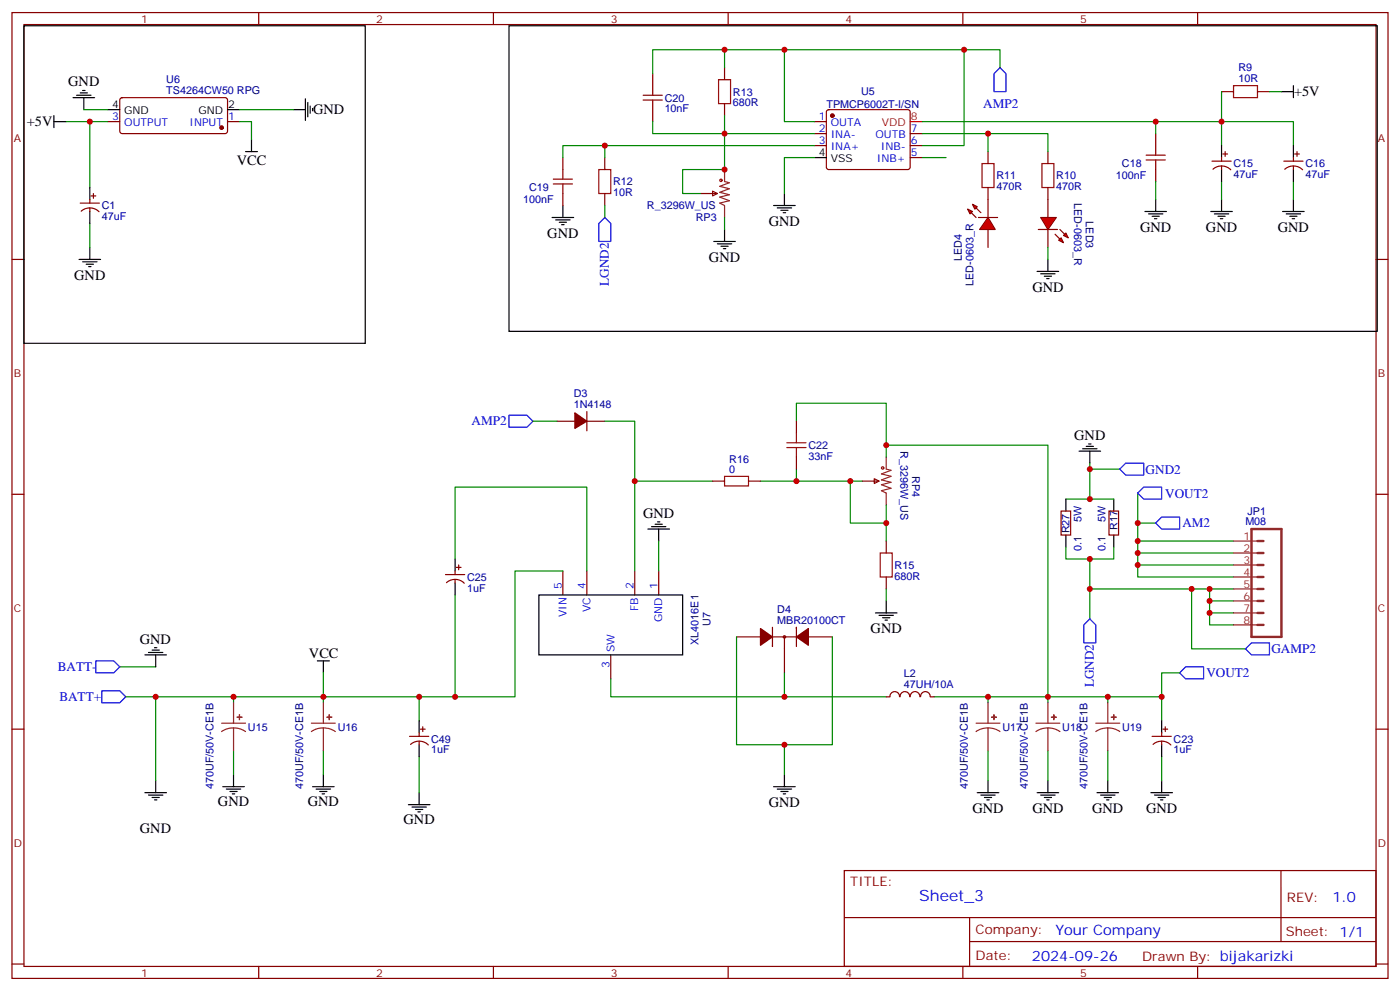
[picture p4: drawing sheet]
<svg xmlns="http://www.w3.org/2000/svg" width="412mm" height="292mm" viewBox="0 0 412 292" stroke-linecap="round" stroke-linejoin="round" font-family="sans-serif">
<g fill="none" stroke="#870000" stroke-width=".35">
<path d="M3.5 3.7h405.4v284.3h-405.4zM7.1 7.2h398.2v277.3h-398.2zM76.2 3.7v3.5M145.3 3.7v3.5M213.4 19.9v3.6M214.5 3.7v3.5M283.6 3.7v3.5M352.8 3.7v3.5M31.7 35.8h3.6M35.5 29l.5-.2h30.6l.4 .7v9.4l-.7 .4h-30.6l-.4-.7v-9.1zM67 35.8h3.6M192.3 21.7v3.5"/>
<path d="M192.3 32.3v3.5M213.4 30.5v3.5M239.9 35.8h3.5M239.9 39.3h3.5M243.7 32.5l.4-.2h23.3l.5 .2 .2 .5-.1 16.5-.6 .4h-23.6l-.4-.7v-16.2zM268.1 39.3h3.5M165.8 46.4v3.5M165.8 57v3.5M178.2 46.4v3.5M178.2 57v3.5M206.4 57h4.9M209.9 56.3l1.4 .7-1.4 .7z"/>
<path d="M239.9 42.9h3.5M268.1 42.9h3.5M268.1 46.4h3.5M291 44.6v3.6M291 55.2v3.5M308.7 44.6v3.6M308.7 55.2v3.5M3.5 76.4h3.6M405.3 76.4h3.6M164 124h5.3M172.9 121.2v5.6M172.9 124h5.3"/>
<path d="M234.6 124v3.5M234.6 134.6v3.5M3.5 145.5h3.6M254 141.6h4.9M257.5 140.9l1.4 .7-1.4 .7zM261.1 159.3v3.5M405.3 145.5h3.6M165.8 168.1v7.1M172.9 168.1v7.1M187 168.1v7.1M194 168.1v7.1M261.1 169.9v3.5"/>
<path d="M179.9 192.8v7M217 187.5h7M227.5 184.7v5.6v-.3M227.5 187.5h7.1M231.1 187.5v10.6M234.6 185v-.3v5.6M238.1 187.5h7.1M3.5 214.7h3.6M405.3 214.7h3.6M248.7 256.3h156.6v28.2h-156.6zM377.3 256.3v20.9M248.7 270.1h156.5"/>
<path d="M285.6 277.2h119.6M285.6 270.1v14.2M3.5 283.8h3.6M76.2 284.5v3.5M145.3 284.5v3.5M214.5 284.5v3.5M283.6 284.5v3.5M352.8 284.5v3.5M405.3 283.8h3.6"/>
<circle cx="231.1" cy="187.5" r=".35"/>
</g>
<g fill="none" stroke="#008700" stroke-width=".35">
<path d="M213.4 14.6v5.3M231.1 14.6h63.5v5.3M284 14.6v28.3h-12.4M19.4 35.8h7.1M24.7 32.3h7M31.7 35.8h-5.2v19.4M70.6 35.8h3.5v5.3M70.6 32.3h15.8M192.3 35.8v3.5h47.6M192.3 21.7v-7.1h38.8v21.2h8.8M213.4 34v15.9h-12.3v7.1h5.3M178.2 42.9h-12.4v3.5"/>
<path d="M239.9 42.9h-61.7v3.5M239.9 46.4h-8.8v10.6M26.5 65.8v7M178.2 60.5v3.5M213.4 64v3.6M157 124h7M178.2 124h8.8v44.1M234.6 138.1v3.5h-10.6M234.6 124v-5.3h26.5v15.9M261.1 131.1h47.6v75.8M321 136.3v10.6h-7M321 138.1h8.8"/>
<path d="M187 141.6h22.9M194 159.3v8.8M234.6 141.6h19.4M250.5 141.6v12.4h10.6v-5.3M261.1 154v5.3M335.1 145.2v24.7h28.3M335.1 154h5.3M335.1 159.3h28.3M134.1 164.6v-21.2h38.8v24.7M134.1 175.2v29.9M165.8 168.1h-14.1v37h-28.2M261.1 173.4v3.5"/>
<path d="M335.1 162.8h28.3M335.1 166.3h28.3M351 173.4v17.6h15.9M356.3 173.4h-35.3v8.8M356.3 176.9h7.1M363.4 173.4h-7.1v10.6h7.1M35.3 196.3h10.6M95.2 198.1v7h28.3v7.1M179.9 199.8v5.3h81.2M217 187.5v31.8h14.1M231.1 198.1v7M245.2 187.5v31.8h-14.1v8.8"/>
<path d="M347.5 198.1h-5.3v7M356.3 180.4h7.1M37 205.1h8.9v24.7M45.9 205.1h22.9v1.8M68.8 205.1h26.4v1.8M275.2 205.1h51.1v1.8M291 205.1v1.8M326.3 205.1h15.9v7.1M68.8 221v7.1M95.2 221v7.1M123.5 222.8v10.6M291 221v8.8"/>
<path d="M308.7 221v8.8M326.3 221v8.8M342.2 222.8v7"/>
</g>
<g fill="none" stroke="#000" stroke-width=".35">
<path d="M7.1 7.6h100.5v93.5h-100.5zM15.9 35.8h3.5M15.9 34v3.6M21.5 28.8h6.4M22.6 28h4.2M23.6 27.3h2.2M24.3 26.6h.7M24.7 28.8v3.5M31.7 32.3h3.6M67 32.3h3.6M86.4 32.3h3.6M90 29.1v6.4"/>
<path d="M90.7 30.2v4.2M91.4 31.2v2.1M92.1 31.9v.7M72.3 44.6h3.5M74.1 41.1v3.5M231.1 57v3.5M239.9 46.4h3.5M23.3 76.4h6.3M24.3 77.1h4.3M25.4 77.8h2.1M26.1 78.5h.7M26.5 72.8v3.6"/>
<path d="M162.6 64h6.4M163.7 64.7h4.2M164.7 65.4h2.2M165.5 66.1h.7M165.8 60.5v3.5M210.3 71.1h6.3M211.3 71.8h4.2M212.4 72.5h2.1M213.1 73.2h.7M213.4 67.6v3.5M227.9 60.5h6.3M229 61.2h4.2"/>
<path d="M230 61.9h2.1M230.7 62.6h.7M317.9 132.8h6.3M318.9 132.1h4.2M320 131.4h2.1M320.7 130.7h.7M321 132.8v3.5M190.9 155.8h6.3M191.9 155h4.2M193 154.3h2.1M193.7 153.6h.7M194 155.8v3.5"/>
<path d="M158.7 175.2h42.4v17.6h-42.4zM261.1 176.9v3.5M42.7 192.8h6.3M43.7 192.1h4.3M44.8 191.4h2.1M45.5 190.7h.7M45.9 192.8v3.5M93.5 194.6h3.5M95.2 194.6v3.5M257.9 180.4h6.3M258.9 181.2h4.3M260 181.9h2.1"/>
<path d="M260.7 182.6h.7M42.7 233.4h6.3M43.7 234.1h4.3M44.8 234.8h2.1M45.5 235.5h.7M45.9 229.8v3.6M65.6 231.6h6.4M66.7 232.3h4.2M67.7 233h2.1M68.4 233.7h.7M68.8 228.1v3.5M92.1 231.6h6.3"/>
<path d="M93.1 232.3h4.3M94.2 233h2.1M94.9 233.7h.7M95.2 228.1v3.5M120.3 236.9h6.3M121.4 237.6h4.2M122.4 238.3h2.1M123.1 239h.7M123.5 233.4v3.5M227.9 231.6h6.3M229 232.3h4.2M230 233h2.1"/>
<path d="M230.7 233.7h.7M231.1 228.1v3.5M287.9 233.4h6.3M288.9 234.1h4.3M290 234.8h2.1M290.7 235.5h.7M291 229.8v3.6M305.5 233.4h6.4M306.6 234.1h4.2M307.6 234.8h2.1M308.3 235.5h.7M308.7 229.8v3.6"/>
<path d="M323.1 233.4h6.4M324.2 234.1h4.2M325.3 234.8h2.1M326 235.5h.7M326.3 229.8v3.6M339 233.4h6.4M340.1 234.1h4.2M341.1 234.8h2.2M341.8 235.5h.7M342.2 229.8v3.6"/>
</g>
<path d="M294.6 19.9l1.7 1.8v5.3h-3.5v-5.3zM178.2 64l1.7 1.8v5.3h-3.5v-5.3zM149.9 122.2h5.3l1.8 1.8-1.8 1.8h-5.3zM329.8 138.1l1.8-1.8h5.3v3.6h-5.3zM335.1 145.2l1.8-1.8h5.3v3.5h-5.3zM340.4 154l1.8-1.8h5.3v3.6h-5.3zM28.2 194.6h5.3l1.8 1.7-1.8 1.8h-5.3zM321 182.2l1.8 1.8v5.3h-3.5v-5.3zM349.2 196.3h5.3v3.5h-5.3l-1.7-1.7zM366.9 191l1.8-1.7h5.2v3.5h-5.2zM30 203.4h5.3l1.7 1.7-1.7 1.8h-5.3z" fill="none" stroke="#00f" stroke-width=".35"/>
<path d="M368.7 155.8h8.8v31.7h-8.8zM370.4 159.3h1.8M370.4 166.3h1.8M370.4 162.8h1.8M370.4 173.4h1.8M370.4 169.9h1.8M370.4 176.9h1.8M370.4 180.4h1.8M370.4 184h1.8" fill="none" stroke="#8c2424" stroke-width=".71"/>
<path d="M213.4 49.9v3.5l1.4 .4-2.8 1.1 2.8 .7-2.8 1 2.8 .7-2.8 .7 2.8 1.1-2.8 .7 1.4 .7v3.5M261.1 134.6v3.5l1.4 .4-2.9 1 2.9 .7-2.9 1.1 2.9 .7-2.9 .7 2.9 1.1-2.9 .7 1.5 .7v3.5M363.4 159.3h7M363.4 162.8h7M363.4 166.3h7M363.4 169.9h7M363.4 173.4h7M363.4 176.9h7M363.4 180.4h7M363.4 184h7" fill="none" stroke="#8c2424" stroke-width=".35"/>
<g fill="#870000" stroke="#870000" stroke-width=".35">
<path d="M234.6 187.5l3.5-2.5v5z"/>
<path d="M224 185l3.5 2.5-3.5 2.5z"/>
<path d="M169.3 121.5l3.6 2.5-3.6 2.1z"/>
<circle cx="65.3" cy="37.6" r=".53"/>
<circle cx="245.2" cy="34" r=".53"/>
</g>
<g fill="none" stroke="#a10000" stroke-width=".35">
<path d="M189.4 28h5.7M189.4 29.5h5.7M192.3 25.2v2.8M192.3 29.5v2.8M211.7 23.5h3.5v7h-3.5zM163 52.7h5.6M163 54.2h5.6M165.8 49.9v2.8M165.8 54.2v2.8M176.4 49.9h3.5v7.1h-3.5zM289.3 48.2h3.5v7h-3.5zM306.9 48.2h3.5v7h-3.5z"/>
<path d="M231.8 130.4h5.6M231.8 131.8h5.6M234.6 127.5v2.9M234.6 131.8v2.8M259.3 162.8h3.5v7.1h-3.5z"/>
<circle cx="212.4" cy="53.1" r=".35"/>
<circle cx="260" cy="137.8" r=".35"/>
</g>
<path d="M268.1 35.8h3.5" fill="none" stroke="#f00" stroke-width=".35"/>
<g fill="#f00" stroke="#870000" stroke-width=".35">
<path d="M291 64l2.2 3.6h-4.6z"/>
<path d="M288.2 64h5.7z"/>
</g>
<g fill="#870000" stroke="#870000" stroke-width=".35">
<path d="M286.1 62.6l1.4 1.4z"/>
<path d="M287.5 61.2l1.4 1.4z"/>
</g>
<g fill="#f00" stroke="#870000" stroke-width=".35">
<path d="M285 61.6l1.5 .7-.7 .7z"/>
<path d="M286.5 60.1l1.4 .8-.7 .7z"/>
</g>
<path d="M291 58.7v5.3M291 67.6v5.2" fill="none" stroke="#870000" stroke-width=".35"/>
<path d="M271.6 39.3h37.1v5.3M291 39.3v5.3" fill="none" stroke="#008700" stroke-width=".35"/>
<g fill="#f00" stroke="#870000" stroke-width=".35">
<path d="M306.6 64h4.5l-2.4 3.6z"/>
<path d="M305.9 67.6h5.6z"/>
</g>
<g fill="#870000" stroke="#870000" stroke-width=".35">
<path d="M312.2 67.6l1.4 1.4z"/>
<path d="M310.8 69l1.4 1.4z"/>
</g>
<g fill="#f00" stroke="#870000" stroke-width=".35">
<path d="M313.3 69.3l.7-.7 .7 1.4z"/>
<path d="M311.9 70.7l.7-.7 .7 1.4z"/>
</g>
<g fill="none" stroke="#870000" stroke-width=".35">
<path d="M340.4 39.3v3.6M359.8 27h3.6M370.4 27h3.5M23.6 59.8h5.7M26.5 58.7v1.1M26.8 57.7h1.4M27.5 57v1.4M308.7 58.7v5.3M340.4 49.9v3.5M357 47.4h5.7M357.3 49.8a3.8 3.8 0 0 1 5.2 .2M359.8 46.4v1"/>
<path d="M359.8 48.9v1M360.2 45.3h1.4M360.9 44.6v1.4M378.2 47.4h5.6M378.5 49.8a3.8 3.8 0 0 1 5.2 .2M381 46.4v1M381 48.9v1M381.4 45.3h1.4M382.1 44.6v1.4M23.9 62.2a3.8 3.8 0 0 1 5.3 .1M26.5 61.2v1.1M308.7 67.6v5.2"/>
<path d="M209.9 141.6h3.5M220.5 141.6h3.5M312.6 150.5h2.8v7h-2.8zM326.7 150.5h2.8v7h-2.8zM131.2 169.2h5.7M131.5 171.5a3.8 3.8 0 0 1 5.3 .2M134.1 168.1v1.1M134.1 170.6v1M134.4 167h1.4M135.1 166.3v1.4M120.6 216.8h5.7M120.9 219.2a3.8 3.8 0 0 1 5.3 .1"/>
<path d="M123.5 215.7v1.1M123.5 218.2v1.1M123.8 214.7h1.4M124.5 214v1.4M261.1 205.1h1M262.2 205.1a1.41 1.41 0 0 1 1.4-1.5 1.41 1.41 0 0 1 1.4 1.5M265.1 205.1a1.41 1.41 0 0 1 1.5-1.5 1.41 1.41 0 0 1 1.4 1.5M268.1 205.1a1.41 1.41 0 0 1 1.4-1.5 1.41 1.41 0 0 1 1.4 1.5M271.2 205.1a1.41 1.41 0 0 1 1.4-1.5 1.41 1.41 0 0 1 1.4 1.5M274.1 205.1h1.1M339.4 216.8h5.6M339.7 219.2a3.8 3.8 0 0 1 5.2 .1"/>
<path d="M342.2 215.7v1.1M342.2 218.2v1.1M342.5 214.7h1.5M343.3 214v1.4"/>
</g>
<g fill="none" stroke="#000" stroke-width=".35">
<path d="M149.9 7.6h255.8v89.9h-255.8zM377.5 27h3.5M381 25.2v3.6M26.5 55.2v3.5M340.4 58.7v3.6M359.8 42.9v3.5M359.8 49.9v3.5M359.8 58.7v3.6M381 42.9v3.5M381 49.9v3.5M381 58.7v3.6M26.5 62.3v3.5"/>
<path d="M305.5 79.9h6.4M308.7 76.4v3.5M337.3 62.3h6.3M338.3 63h4.2M339.4 63.7h2.1M340.1 64.4h.7M356.7 62.3h6.3M357.7 63h4.2M358.8 63.7h2.1M359.5 64.4h.7M377.8 62.3h6.4M378.9 63h4.2"/>
<path d="M379.9 63.7h2.2M380.6 64.4h.8M306.6 80.6h4.2M307.6 81.3h2.1M308.3 82h.7M314 146.9v3.6M314 157.5v3.5M328.1 146.9v3.6M328.1 157.5v3.5M134.1 164.6v3.5M134.1 171.6v3.6M123.5 212.2v3.5"/>
<path d="M123.5 219.3v3.5M342.2 212.2v3.5M342.2 219.3v3.5"/>
</g>
<path d="M271.6 35.8h109.4v7.1M340.4 35.8v3.5M359.8 27v15.9M373.9 27h3.6M271.6 46.4h7.1M340.4 53.4v5.3M359.8 53.4v5.3M381 53.4v5.3M308.7 72.8v3.6M321 146.9h7.1M314 161v3.6h7M328.1 161v3.6h-7.1v8.8" fill="none" stroke="#008700" stroke-width=".35"/>
<path d="M363.4 25.2h7v3.6h-7zM337.6 45.7h5.7M337.6 47.1h5.7M340.4 42.9v2.8M340.4 47.1v2.8M213.4 140.2h7.1v2.9h-7.1z" fill="none" stroke="#a10000" stroke-width=".35"/>
<g fill="none" stroke="#8c2424" stroke-width=".35">
<path d="M65.3 212.9h7M68.8 214.3l-1.9 .2-1.6 .9M68.8 214.3l1.8 .3 1.7 .8M68.8 206.9v6M68.8 214.3v6.7M91.7 212.9h7.1M95.2 214.3l-1.8 .2-1.7 .9M95.2 214.3l1.9 .3 1.7 .8M95.2 206.9v6M95.2 214.3v6.7M287.5 212.9h7.1M291 214.3l-1.8 .2-1.7 .9"/>
<path d="M291 214.3l1.9 .3 1.7 .8M291 206.9v6M291 214.3v6.7M305.2 212.9h7M308.7 214.3l-1.9 .2-1.6 .9M308.7 214.3l1.8 .3 1.7 .8M308.7 206.9v6M308.7 214.3v6.7M322.8 212.9h7M326.3 214.3l-1.8 .2-1.7 .9M326.3 214.3l1.9 .3 1.6 .8M326.3 206.9v6"/>
<path d="M326.3 214.3v6.7"/>
</g>
<g fill="#8c2424" stroke="#8c2424" stroke-width=".35">
<path d="M69.8 211.1l1.5 .1z"/>
<path d="M70.5 210.4l.1 1.4z"/>
<path d="M96.3 211.1l1.4 .1z"/>
<path d="M97 210.4v1.4z"/>
<path d="M292.1 211.1l1.4 .1z"/>
<path d="M292.8 210.4v1.4z"/>
<path d="M309.7 211.1l1.4 .1z"/>
<path d="M310.4 210.4v1.4z"/>
<path d="M327.4 211.1l1.4 .1z"/>
<path d="M328 210.4l.1 1.4z"/>
</g>
<g fill="#c00">
<circle cx="321" cy="138.1" r=".88"/>
<circle cx="335.1" cy="166.3" r=".88"/>
<circle cx="335.1" cy="162.8" r=".88"/>
<circle cx="335.1" cy="159.3" r=".88"/>
<circle cx="335.1" cy="154" r=".88"/>
<circle cx="351" cy="173.4" r=".88"/>
<circle cx="26.5" cy="35.8" r=".88"/>
<circle cx="356.3" cy="173.4" r=".88"/>
<circle cx="356.3" cy="176.9" r=".88"/>
<circle cx="356.3" cy="180.4" r=".88"/>
<circle cx="45.9" cy="205.1" r=".88"/>
<circle cx="68.8" cy="205.1" r=".88"/>
<circle cx="95.3" cy="205.1" r=".88"/>
<circle cx="123.5" cy="205.1" r=".88"/>
<circle cx="134.1" cy="205.1" r=".88"/>
<circle cx="231.1" cy="219.3" r=".88"/>
<circle cx="231.1" cy="205.1" r=".88"/>
<circle cx="308.7" cy="205.1" r=".88"/>
<circle cx="291" cy="205.1" r=".88"/>
<circle cx="326.3" cy="205.1" r=".88"/>
<circle cx="342.2" cy="205.1" r=".88"/>
<circle cx="234.6" cy="141.6" r=".88"/>
<circle cx="250.5" cy="141.6" r=".88"/>
<circle cx="261.1" cy="154" r=".88"/>
<circle cx="261.1" cy="131.1" r=".88"/>
<circle cx="213.4" cy="39.3" r=".88"/>
<circle cx="213.4" cy="14.6" r=".88"/>
<circle cx="231.1" cy="14.6" r=".88"/>
<circle cx="284" cy="14.6" r=".88"/>
<circle cx="187" cy="141.6" r=".88"/>
<circle cx="213.4" cy="49.9" r=".88"/>
<circle cx="178.2" cy="42.9" r=".88"/>
<circle cx="291" cy="39.3" r=".88"/>
<circle cx="359.8" cy="35.8" r=".88"/>
<circle cx="340.4" cy="35.8" r=".88"/>
<circle cx="321" cy="146.9" r=".88"/>
<circle cx="321" cy="173.4" r=".88"/>
<circle cx="321" cy="164.6" r=".88"/>
</g>
<text font-size="4.6" fill="#00f" x="270.8" y="265.3">Sheet_3</text>
<g font-size="4.2">
<text x="20.1" y="25.4">GND</text>
<text x="381.2" y="28.4">+5V</text>
<text x="92.3" y="33.7">GND</text>
<text x="7.9" y="37.2">+5V</text>
<text x="69.8" y="48.6">VCC</text>
<text x="161.2" y="70.1">GND</text>
<text x="226.5" y="66.6">GND</text>
<text x="335.8" y="68.3">GND</text>
<text x="355.2" y="68.3">GND</text>
<text x="376.4" y="68.3">GND</text>
<text x="208.8" y="77.2">GND</text>
<text x="21.9" y="82.4">GND</text>
<text x="304.1" y="86">GND</text>
<text x="316.4" y="129.6">GND</text>
<text x="189.4" y="152.6">GND</text>
<text x="41.2" y="189.6">GND</text>
<text x="256.5" y="186.4">GND</text>
<text x="91" y="193.9">VCC</text>
<text x="64.2" y="237.2">GND</text>
<text x="90.7" y="237.2">GND</text>
<text x="226.5" y="237.6">GND</text>
<text x="286.5" y="239.4">GND</text>
<text x="304.1" y="239.4">GND</text>
<text x="321.7" y="239.4">GND</text>
<text x="337.6" y="239.4">GND</text>
<text x="41.2" y="245.4">GND</text>
<text x="118.9" y="242.5">GND</text>
</g>
<g font-size="4.2" fill="#00f">
<text x="392.5" y="265.6">1.0</text>
<text x="310.9" y="275.1">Your Company</text>
<text x="304" y="282.9">2024-09-26</text>
</g>
<g font-size="3.9" fill="#00f">
<text x="289.6" y="31.8">AMP2</text>
<text x="179.3" y="84.1" transform="rotate(-90 179.3 84.1)">LGND2</text>
<text x="138.9" y="125.2">AMP2</text>
<text x="337.5" y="139.4">GND2</text>
<text x="343.2" y="146.5">VOUT2</text>
<text x="348.3" y="155.3">AM2</text>
<text x="17" y="197.6">BATT-</text>
<text x="374.5" y="192.3">GAMP2</text>
<text x="322.2" y="202.3" transform="rotate(-90 322.2 202.3)">LGND2</text>
<text x="355.4" y="199.4">VOUT2</text>
<text x="17.5" y="206.4">BATT+</text>
</g>
<g font-size="3.9" fill="#800">
<text x="250.5" y="260.9">TITLE:</text>
<text x="379.1" y="265.6">REV:</text>
<text x="287.4" y="275.1">Company:</text>
<text x="378.7" y="275.7">Sheet: 1/1</text>
<text x="287.4" y="282.8">Date:</text>
<text x="336.4" y="282.8">Drawn By: bijakarizki</text>
</g>
<g font-size="3.2" fill="#800">
<text x="41.6" y="6.7">1</text>
<text x="110.8" y="6.7">2</text>
<text x="179.9" y="6.7">3</text>
<text x="249.1" y="6.7">4</text>
<text x="318.2" y="6.7">5</text>
<text x="4.1" y="41.8">A</text>
<text x="405.9" y="41.8">A</text>
<text x="4.1" y="110.9">B</text>
<text x="405.9" y="110.9">B</text>
<text x="4.1" y="180.1">C</text>
<text x="405.9" y="180.1">C</text>
<text x="4.1" y="249.2">D</text>
<text x="405.9" y="249.2">D</text>
<text x="41.6" y="287.5">1</text>
<text x="110.8" y="287.5">2</text>
<text x="179.9" y="287.5">3</text>
<text x="249.1" y="287.5">4</text>
<text x="318.2" y="287.5">5</text>
</g>
<g font-size="3.2" fill="#000080">
<text x="364.8" y="21">R9</text>
<text x="49" y="27.7">TS4264CW50 RPG</text>
<text x="49" y="24.6">U6</text>
<text x="195.8" y="29.9">C20</text>
<text x="215.9" y="28.1">R13</text>
<text x="253.7" y="27.9">U5</text>
<text x="364.8" y="24.2">10R</text>
<text x="195.8" y="33.1">10nF</text>
<text x="215.9" y="31.3">680R</text>
<text x="243.4" y="31.7">TPMCP6002T-I/SN</text>
<text x="293.5" y="52.8">R11</text>
<text x="311.1" y="52.8">R10</text>
<text x="328.7" y="52.8">100nF</text>
<text x="330.5" y="49.3">C18</text>
<text x="363.4" y="52.5">47uF</text>
<text x="363.4" y="49.3">C15</text>
<text x="384.5" y="52.5">47uF</text>
<text x="384.5" y="49.3">C16</text>
<text x="154.1" y="59.9">100nF</text>
<text x="155.9" y="56.3">C19</text>
<text x="180.6" y="57.8">10R</text>
<text x="180.6" y="54.6">R12</text>
<text x="293.5" y="56">470R</text>
<text x="311.1" y="56">470R</text>
<text x="316.4" y="59.8" transform="rotate(90 316.4 59.8)">LED-0603_R</text>
<text x="30" y="64.9">47uF</text>
<text x="30" y="61.6">C1</text>
<text x="190.6" y="61.6">R_3296W_US</text>
<text x="204.9" y="65.2">RP3</text>
<text x="319.9" y="65.2" transform="rotate(90 319.9 65.2)">LED3</text>
<text x="283.4" y="77" transform="rotate(-90 283.4 77)">LED4</text>
<text x="286.8" y="84.2" transform="rotate(-90 286.8 84.2)">LED-0603_R</text>
<text x="169" y="116.9">D3</text>
<text x="169" y="120.1">1N4148</text>
<text x="214.8" y="136.2">R16</text>
<text x="238.1" y="135.4">33nF</text>
<text x="238.1" y="132.2">C22</text>
<text x="265.2" y="132.8" transform="rotate(90 265.2 132.8)">R_3296W_US</text>
<text x="214.8" y="139.2">0</text>
<text x="268.7" y="140.2" transform="rotate(90 268.7 140.2)">RP4</text>
<text x="318.6" y="153.7" transform="rotate(-90 318.6 153.7)">5W</text>
<text x="325.7" y="153.7" transform="rotate(-90 325.7 153.7)">5W</text>
<text x="366.8" y="154.7">M08</text>
<text x="367.5" y="151.6">JP1</text>
<text x="315.1" y="157" transform="rotate(-90 315.1 157)">R27</text>
<text x="329.2" y="156.1" transform="rotate(-90 329.2 156.1)">R17</text>
<text x="263.5" y="167.5">R15</text>
<text x="318.6" y="162.2" transform="rotate(-90 318.6 162.2)">0.1</text>
<text x="325.7" y="162.2" transform="rotate(-90 325.7 162.2)">0.1</text>
<text x="137.6" y="171">C25</text>
<text x="263.5" y="170.7">680R</text>
<text x="137.6" y="174.2">1uF</text>
<text x="209.3" y="184.3" transform="rotate(-90 209.3 184.3)">U7</text>
<text x="229" y="183.6">MBR20100CT</text>
<text x="229" y="180.4">D4</text>
<text x="205.8" y="189.8" transform="rotate(-90 205.8 189.8)">XL4016E1</text>
<text x="266.3" y="202.6">47UH/10A</text>
<text x="266.3" y="199.4">L2</text>
<text x="73" y="215.1">U15</text>
<text x="99.5" y="215.1">U16</text>
<text x="295.3" y="215.1">U17</text>
<text x="312.9" y="215.1">U18</text>
<text x="330.6" y="215.1">U19</text>
<text x="127" y="221.8">1uF</text>
<text x="127" y="218.7">C49</text>
<text x="345.7" y="221.8">1uF</text>
<text x="345.7" y="218.7">C23</text>
<text x="62.9" y="232.3" transform="rotate(-90 62.9 232.3)">470UF/50V-CE1B</text>
<text x="89.3" y="232.3" transform="rotate(-90 89.3 232.3)">470UF/50V-CE1B</text>
<text x="285.1" y="232.3" transform="rotate(-90 285.1 232.3)">470UF/50V-CE1B</text>
<text x="302.7" y="232.3" transform="rotate(-90 302.7 232.3)">470UF/50V-CE1B</text>
<text x="320.4" y="232.3" transform="rotate(-90 320.4 232.3)">470UF/50V-CE1B</text>
</g>
<g font-size="3.2" fill="#00f">
<text x="33.1" y="35.5">3</text>
<text x="67.2" y="35.5">1</text>
<text x="241.2" y="35.5">1</text>
<text x="36.6" y="37.2">OUTPUT</text>
<text x="55.8" y="37.2">INPUT</text>
<text x="241.2" y="39">2</text>
<text x="244.7" y="37.2">OUTA</text>
<text x="244.7" y="40.7">INA-</text>
<text x="257.9" y="40.7">OUTB</text>
<text x="268.3" y="39">7</text>
<text x="241.2" y="42.5">3</text>
<text x="244.7" y="44.3">INA+</text>
<text x="258.3" y="47.8">INB+</text>
<text x="259.5" y="44.3">INB-</text>
<text x="268.3" y="46">5</text>
<text x="268.3" y="42.5">6</text>
<text x="165.5" y="173.4" transform="rotate(-90 165.5 173.4)">5</text>
<text x="172.5" y="173.4" transform="rotate(-90 172.5 173.4)">4</text>
<text x="186.6" y="173.4" transform="rotate(-90 186.6 173.4)">2</text>
<text x="193.7" y="173.4" transform="rotate(-90 193.7 173.4)">1</text>
<text x="188" y="179.9" transform="rotate(-90 188 179.9)">FB</text>
<text x="166.9" y="181.7" transform="rotate(-90 166.9 181.7)">VIN</text>
<text x="173.9" y="180.2" transform="rotate(-90 173.9 180.2)">VC</text>
<text x="195.1" y="183.1" transform="rotate(-90 195.1 183.1)">GND</text>
<text x="179.6" y="196.6" transform="rotate(-90 179.6 196.6)">3</text>
<text x="181" y="192.1" transform="rotate(-90 181 192.1)">SW</text>
</g>
<g font-size="3.2">
<text x="33.1" y="31.9">4</text>
<text x="36.6" y="33.7">GND</text>
<text x="58.4" y="33.7">GND</text>
<text x="67.2" y="31.9">2</text>
<text x="241.2" y="46">4</text>
<text x="244.7" y="47.8">VSS</text>
</g>
<g font-size="3.2" fill="#f00">
<text x="268.3" y="35.5">8</text>
<text x="259.7" y="37.2">VDD</text>
</g>
<g font-size="3.2" fill="#8d2323">
<text x="366.3" y="158.9">1</text>
<text x="366.3" y="162.5">2</text>
<text x="366.3" y="166">3</text>
<text x="366.3" y="169.5">4</text>
<text x="366.3" y="173">5</text>
<text x="366.3" y="176.6">6</text>
<text x="366.3" y="180.1">7</text>
<text x="366.3" y="183.6">8</text>
</g>
</svg>
